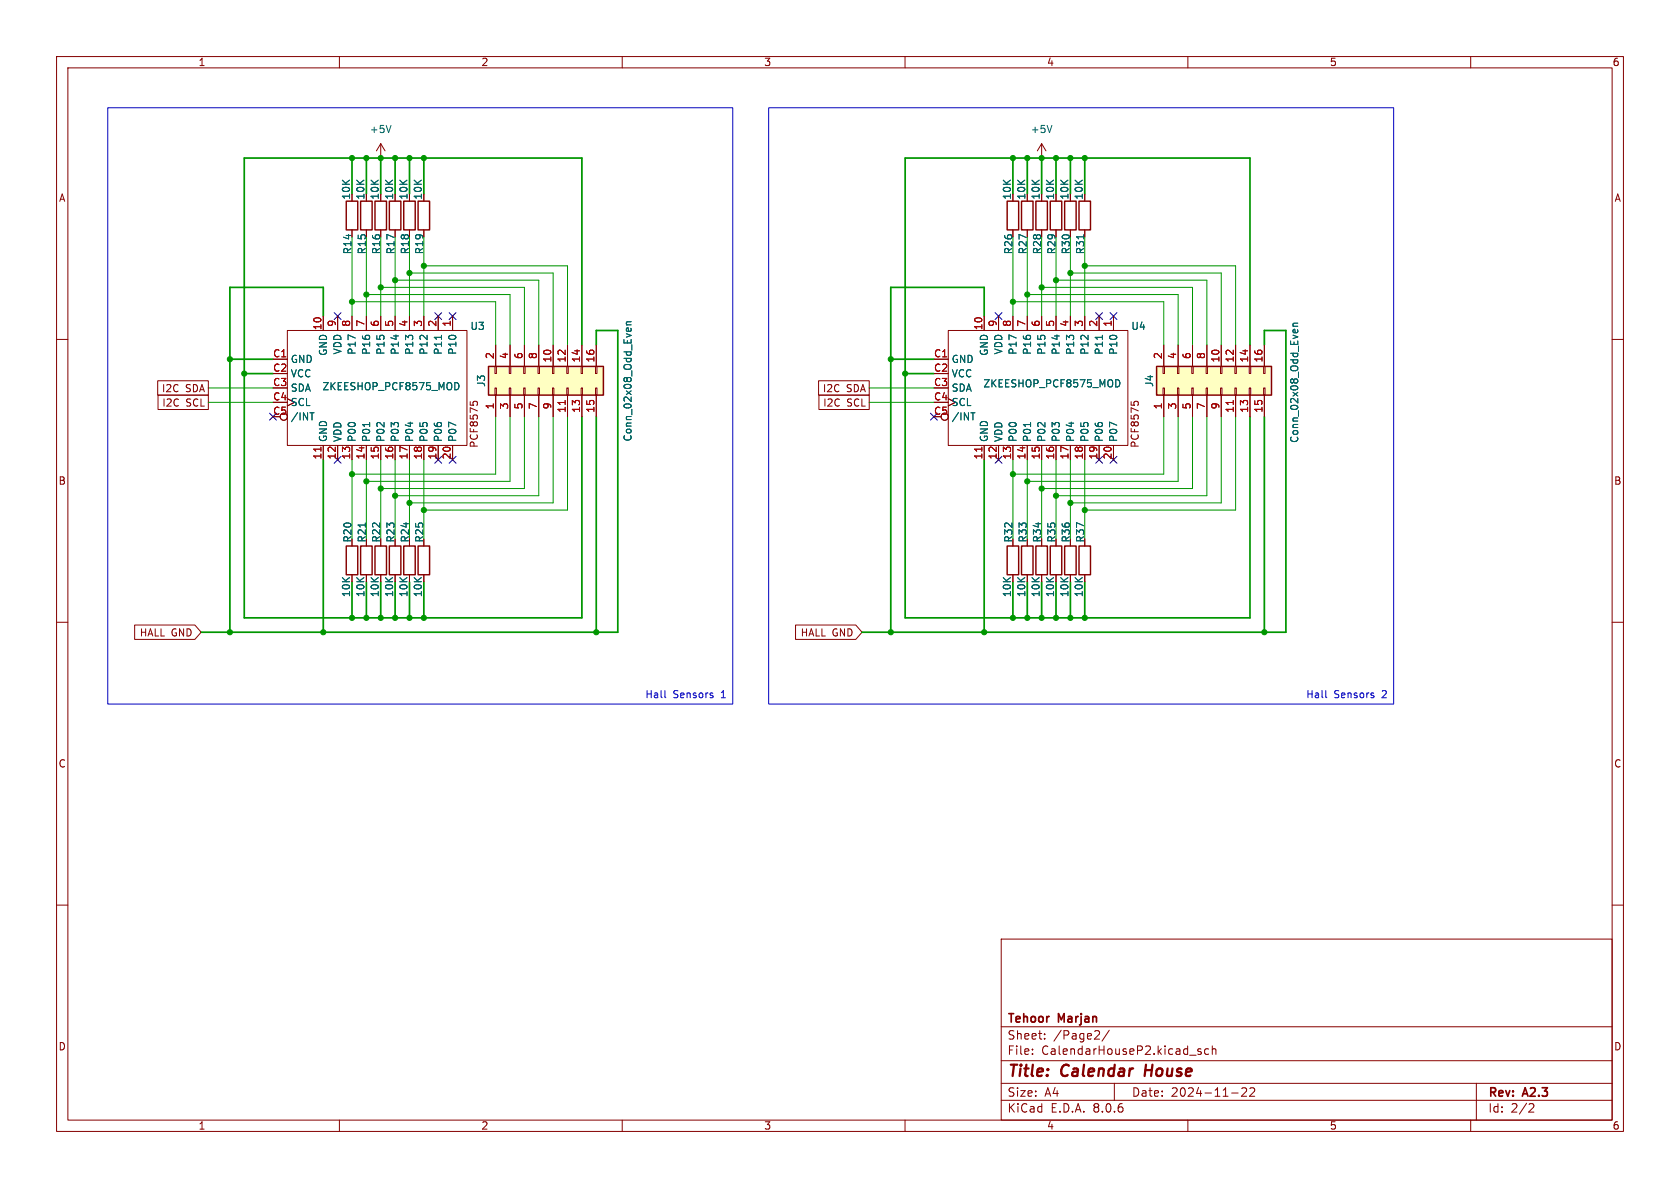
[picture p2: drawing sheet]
<svg xmlns="http://www.w3.org/2000/svg" width="297mm" height="210mm" viewBox="0 0 297 210" stroke-linecap="round" stroke-linejoin="round" font-family="sans-serif">
<g fill="none" stroke="#840000" stroke-width=".18">
<path d="M10 10h277v190h-277zM12 12h273v186h-273zM60 10v2M110 10v2M160 10v2M210 10v2M260 10v2M10 60h2M64.8 40.6v1.3M72.4 40.6v1.3M74.9 40.6v1.3M179.1 40.6v1.3"/>
<path d="M285 60h2M62.2 95.3v1.2M67.3 95.3v1.2M10 110h2M62.2 101.6v1.3M67.3 101.6v1.3M285 110h2M10 160h2M285 160h2M177 166h108v32h-108zM60 198v2M110 198v2"/>
<path d="M160 198v2M177 194.5h108M177 191.5h108M177 187.5h108M177 181.5h108M182.5 186.3v.1M182.5 185.5v.1M184.7 183.6v.1M184.7 182.8v.1M194.3 182.3v.5l-.8 .9h.9M196.1 182.1l-1.3 2M197 191.5v3"/>
<path d="M210 198v2M212.3 185.5l-.3-.1-.3 .2 .1 .2 .5 .2v.3h-.6M213.7 185.5l-.5-.1-.2 .3v.4l.1 .2h.6M214.3 185.5l.2-.1 .4 .1 .1 .9M214.3 184.9v1.5M217.7 193.2h1.2M219.5 192.4l.6-.1 .2 .1 .1 .3-.9 1.1h.9M221 192.4l.5-.1 .2 .1 .1 .3-.9 1.1h.9M260 198v2M261 191.5v6.5M270.5 195.1l.5 .1 .2 .3-1 1.1h1"/>
</g>
<path d="M202.6 188.2l-.3 2" fill="none" stroke="#840000" stroke-width=".4"/>
<path d="M63.8 35.6h2v5h-2zM71.4 35.6h2v5h-2zM73.9 35.6h2v5h-2zM178.1 35.6h2v5h-2zM61.2 96.5h2v5.1h-2zM66.3 96.5h2v5.1h-2z" fill="none" stroke="#840000" stroke-width=".25"/>
<path d="M86.4 64.8h20.3v5.1h-20.3z" fill="#ffffc2"/>
<g fill="none" stroke="#840000" stroke-width=".18">
<path d="M67.3 27.9h.1M67.3 25.4l-.8 1.3M67.3 25.4v2.5M67.3 25.4l.8 1.3M184.1 27.9h.1M184.1 25.4v2.5M184.1 25.4l-.7 1.3M184.1 25.4l.8 1.3M50.8 58.4h31.7v20.3h-31.7zM57.1 55.9v2.5M59.7 55.9v2.5M62.2 40.6v1.3"/>
<path d="M62.2 55.9v2.5M64.8 55.9v2.5M67.3 40.6v1.3M67.3 55.9v2.5M69.8 40.6v1.3M69.8 55.9v2.5M72.4 55.9v2.5M74.9 55.9v2.5M77.5 55.9v2.5M80 55.9v2.5M167.6 58.4h31.8v20.3h-31.8zM174 55.9v2.5"/>
<path d="M176.5 55.9v2.5M179.1 55.9v2.5M181.6 40.6v1.3M181.6 55.9v2.5M184.1 40.6v1.3M184.1 55.9v2.5M186.7 40.6v1.3M186.7 55.9v2.5M189.2 40.6v1.3M189.2 55.9v2.5M191.8 40.6v1.3M191.8 55.9v2.5"/>
<path d="M194.3 55.9v2.5M196.8 55.9v2.5M48.3 63.5h2.5M57.1 78.7v2.6M59.7 78.7v2.6M62.2 78.7v2.6M64.8 78.7v2.6M67.3 78.7v2.6M69.8 78.7v2.6M72.4 78.7v2.6M74.9 78.7v2.6M77.5 78.7v2.6"/>
<path d="M80 78.7v2.6M83.1 71v.6M83.6 71.5v-.3l.3-.3 .4 .2 .1 .4M87.5 68.6h.3v1.3h-.3zM87.5 64.8h.3v1.2h-.3zM87.6 61v3.8M87.6 69.9v3.8M90 68.6h.3v1.3h-.3zM90 64.8h.3v1.2h-.3zM90.2 61v3.8M90.2 69.9v3.8M92.6 68.6h.2v1.3h-.2z"/>
<path d="M92.6 64.8h.2v1.2h-.2zM92.7 61v3.8M92.7 69.9v3.8M95.1 68.6h.3v1.3h-.3zM95.1 64.8h.3v1.2h-.3zM95.2 61v3.8M95.2 69.9v3.8M97.7 68.6h.2v1.3h-.2zM97.7 64.8h.2v1.2h-.2zM97.8 61v3.8M97.8 69.9v3.8M100.2 68.6h.3v1.3h-.3z"/>
<path d="M100.2 64.8h.3v1.2h-.3zM100.3 61v3.8M100.3 69.9v3.8M102.7 68.6h.3v1.3h-.3zM102.7 64.8h.3v1.2h-.3zM102.9 61v3.8M102.9 69.9v3.8M105.3 68.6h.2v1.3h-.2zM105.3 64.8h.2v1.2h-.2zM105.4 61v3.8M105.4 69.9v3.8M165.1 63.5h2.5"/>
<path d="M174 78.7v2.6M176.5 78.7v2.6M179.1 78.7v2.6M181.6 78.7v2.6M184.1 78.7v2.6M186.7 78.7v2.6M189.2 78.7v2.6M191.8 78.7v2.6M194.3 78.7v2.6M196.8 78.7v2.6M200 71v.6M200.5 71.5v-.3l.2-.3 .5 .2v.4"/>
<path d="M64.8 95.3v1.2M69.8 95.3v1.2M72.4 95.3v1.2M74.9 95.3v1.2M179.1 95.3v1.2M181.6 95.3v1.2M184.1 95.3v1.2M186.7 95.3v1.2M189.2 95.3v1.2M191.8 95.3v1.2M64.8 101.6v1.3M69.8 101.6v1.3"/>
<path d="M72.4 101.6v1.3M74.9 101.6v1.3M179.1 101.6v1.3M181.6 101.6v1.3M184.1 101.6v1.3M186.7 101.6v1.3M189.2 101.6v1.3M191.8 101.6v1.3"/>
<circle cx="50.2" cy="73.7" r=".63"/>
<circle cx="167" cy="73.7" r=".63"/>
</g>
<g fill="none" stroke="#840000" stroke-width=".25">
<path d="M61.2 35.6h2v5h-2zM66.3 35.6h2v5h-2zM68.8 35.6h2.1v5h-2.1zM180.6 35.6h2v5h-2zM183.1 35.6h2.1v5h-2.1zM185.7 35.6h2v5h-2zM188.2 35.6h2v5h-2zM190.8 35.6h2v5h-2zM86.4 64.8h20.3v5.1h-20.3zM63.8 96.5h2v5.1h-2zM68.8 96.5h2.1v5.1h-2.1zM71.4 96.5h2v5.1h-2z"/>
<path d="M73.9 96.5h2v5.1h-2zM178.1 96.5h2v5.1h-2zM180.6 96.5h2v5.1h-2zM183.1 96.5h2.1v5.1h-2.1zM185.7 96.5h2v5.1h-2zM188.2 96.5h2v5.1h-2zM190.8 96.5h2v5.1h-2z"/>
</g>
<path d="M56.7 79v.8M99.9 70.8v.7M173.6 79v.8" fill="none" stroke="#a90000" stroke-width=".18"/>
<g fill="none" stroke="#006464" stroke-width=".18">
<path d="M69.1 22.2l-.4 1.2M186 22.2l-.5 1.2M78 59.3v.7M110.7 58.4l.1-.4h.2l.2 .6M110.7 57.4h.9M111.5 58l.1 .4M111.6 56.9h-.8l-.1 .3 .2 .2M191.6 41.5v.7M194.9 59.3v.7M54.8 73h.7M65.3 74.7v.7M80.4 67.6a.64 .64 0 0 1 .7 .7 .64 .64 0 0 1-.7 .6"/>
<path d="M171.6 73h.8M182.2 74.7v.7M197.3 67.1a.64 .64 0 0 1 .7 .7 .64 .64 0 0 1-.7 .6M64.6 92.5v.7"/>
</g>
<path d="M204.5 64.8h20.3v5.1h-20.3z" fill="#ffffc2"/>
<g fill="none" stroke="#840000" stroke-width=".18">
<path d="M57.1 55.9v2.5M59.7 55.9v2.5M62.2 40.6v1.3M62.2 55.9v2.5M64.8 40.6v1.3M64.8 55.9v2.5M67.3 40.6v1.3M67.3 55.9v2.5M69.8 40.6v1.3M69.8 55.9v2.5M72.4 40.6v1.3M72.4 55.9v2.5"/>
<path d="M74.9 40.6v1.3M74.9 55.9v2.5M77.5 55.9v2.5M80 55.9v2.5M174 55.9v2.5M176.5 55.9v2.5M179.1 40.6v1.3M179.1 55.9v2.5M181.6 40.6v1.3M181.6 55.9v2.5M184.1 40.6v1.3M184.1 55.9v2.5"/>
<path d="M186.7 40.6v1.3M186.7 55.9v2.5M189.2 40.6v1.3M189.2 55.9v2.5M191.8 40.6v1.3M191.8 55.9v2.5M194.3 55.9v2.5M196.8 55.9v2.5M27.9 67.3h8.9v2.6h-8.9zM27.9 69.8h8.9v2.6h-8.9zM48.3 63.5h2.5M57.1 78.7v2.6"/>
<path d="M59.7 78.7v2.6M62.2 78.7v2.6M64.8 78.7v2.6M67.3 78.7v2.6M69.8 78.7v2.6M72.4 78.7v2.6M74.9 78.7v2.6M77.5 78.7v2.6M80 78.7v2.6M87.6 61v3.8M87.6 69.9v3.8M90.2 61v3.8"/>
<path d="M90.2 69.9v3.8M92.7 61v3.8M92.7 69.9v3.8M95.2 61v3.8M95.2 69.9v3.8M97.8 61v3.8M97.8 69.9v3.8M100.3 61v3.8M100.3 69.9v3.8M102.9 61v3.8M102.9 69.9v3.8M105.4 61v3.8"/>
<path d="M105.4 69.9v3.8M144.7 67.3h9v2.6h-9zM144.8 69.8h8.9v2.6h-8.9zM165.1 63.5h2.5M174 78.7v2.6M176.5 78.7v2.6M179.1 78.7v2.6M181.6 78.7v2.6M184.1 78.7v2.6M186.7 78.7v2.6M189.2 78.7v2.6M191.8 78.7v2.6"/>
<path d="M194.3 78.7v2.6M196.8 78.7v2.6M205.6 68.6h.3v1.3h-.3zM205.6 64.8h.3v1.2h-.3zM205.7 61v3.8M205.7 69.9v3.8M208.2 68.6h.2v1.3h-.2zM208.2 64.8h.2v1.2h-.2zM208.3 61v3.8M208.3 69.9v3.8M210.7 68.6h.2v1.3h-.2zM210.7 64.8h.2v1.2h-.2z"/>
<path d="M210.8 61v3.8M210.8 69.9v3.8M213.2 68.6h.3v1.3h-.3zM213.2 64.8h.3v1.2h-.3zM213.4 61v3.8M213.4 69.9v3.8M215.8 68.6h.2v1.3h-.2zM215.8 64.8h.2v1.2h-.2zM215.9 61v3.8M215.9 69.9v3.8M218.3 68.6h.3v1.3h-.3zM218.3 64.8h.3v1.2h-.3z"/>
<path d="M218.4 61v3.8M218.4 69.9v3.8M220.9 68.6h.2v1.3h-.2zM220.9 64.8h.2v1.2h-.2zM221 61v3.8M221 69.9v3.8M223.4 68.6h.2v1.3h-.2zM223.4 64.8h.2v1.2h-.2zM223.5 61v3.8M223.5 69.9v3.8M62.2 95.3v1.2M64.8 95.3v1.2"/>
<path d="M67.3 95.3v1.2M69.8 95.3v1.2M72.4 95.3v1.2M74.9 95.3v1.2M179.1 95.3v1.2M181.6 95.3v1.2M184.1 95.3v1.2M186.7 95.3v1.2M189.2 95.3v1.2M191.8 95.3v1.2M23.8 110.5h10.6l1.2 1.3-1.2 1.2h-10.6zM62.2 101.6v1.3"/>
<path d="M64.8 101.6v1.3M67.3 101.6v1.3M69.8 101.6v1.3M72.4 101.6v1.3M74.9 101.6v1.3M140.6 110.5h10.7l1.1 1.3-1.1 1.2h-10.7zM179.1 101.6v1.3M181.6 101.6v1.3M184.1 101.6v1.3M186.7 101.6v1.3M189.2 101.6v1.3M191.8 101.6v1.3"/>
<circle cx="50.2" cy="73.7" r=".63"/>
<circle cx="167" cy="73.7" r=".63"/>
</g>
<path d="M204.5 64.8h20.3v5.1h-20.3z" fill="none" stroke="#840000" stroke-width=".25"/>
<path d="M56.7 79v.8M99.9 70.8v.7M173.6 79v.8M218 70.8v.7" fill="none" stroke="#a90000" stroke-width=".18"/>
<g fill="none" stroke="#006464" stroke-width=".18">
<path d="M78 59.3v.7M110.7 58.4l.1-.4h.2l.2 .6M110.7 57.4h.9M111.5 58l.1 .4M111.6 56.9h-.8l-.1 .3 .2 .2M191.6 41.5v.7M194.9 59.3v.7M228.6 58.6v-.3l.3-.1 .1 .6M228.6 57.7h.8M229.4 58.3v.3M229.4 57.1l-.8 .1v.3l.1 .2M54.8 73h.7"/>
<path d="M65.3 74.7v.7M80.4 67.6a.64 .64 0 0 1 .7 .7 .64 .64 0 0 1-.7 .6M171.6 73h.8M182.2 74.7v.7M197.3 67.1a.64 .64 0 0 1 .7 .7 .64 .64 0 0 1-.7 .6M64.6 92.5v.7"/>
</g>
<path d="M19 19.1h110.5v105.4h-110.5zM135.9 19.1h110.5v105.4h-110.5zM117.5 122.1v1.1l.2 .1M126 123v.3M234.4 122.1v1.1l.2 .1M242.8 123v.3" fill="none" stroke="#0000c2" stroke-width=".18"/>
<g fill="none" stroke="#009600" stroke-width=".3">
<path d="M62.2 27.9v6.4M64.8 27.9v6.4M67.3 27.9v6.4M69.8 27.9v6.4M72.4 27.9v6.4M74.9 27.9v6.4M179.1 27.9v6.4M181.6 27.9v6.4M184.1 27.9v6.4M186.7 27.9v6.4M189.2 27.9v6.4M191.8 27.9v6.4"/>
<path d="M57.1 55.9v-5.1h-16.5v61M174 55.9v-5.1h-16.5v61M40.6 63.5h7.7M43.2 66h5.1M102.9 61v-33.1h-59.7v81.3h59.7v-35.5M105.4 61v-2.6h3.8v53.4h-73.6M105.4 73.7v38.1M157.5 63.5h7.6M160 66h5.1M221 61v-33.1h-61v81.3h61v-35.5M223.5 61v-2.6h3.8v53.4h-74.9M223.5 73.7v38.1"/>
<path d="M57.1 81.3v30.5M174 81.3v30.5M62.2 102.9v6.3M64.8 102.9v6.3M67.3 102.9v6.3M69.8 102.9v6.3M72.4 102.9v6.3M74.9 102.9v6.3M179.1 102.9v6.3M181.6 102.9v6.3M184.1 102.9v6.3M186.7 102.9v6.3"/>
<path d="M189.2 102.9v6.3M191.8 102.9v6.3"/>
</g>
<g fill="none" stroke="#009600" stroke-width=".18">
<path d="M62.2 53.3h25.4v7.7M62.2 41.9v14M64.8 52.1h25.4v8.9M64.8 41.9v14M67.3 50.8h25.4v10.2M67.3 41.9v14M69.8 49.5h25.4v11.5M69.8 41.9v14M72.4 48.3h25.4v12.7M72.4 41.9v14M74.9 47h25.4v14M74.9 41.9v14"/>
<path d="M179.1 53.3h26.6v7.7M179.1 41.9v14M181.6 52.1h26.7v8.9M181.6 41.9v14M184.1 50.8h26.7v10.2M184.1 41.9v14M186.7 49.5h26.7v11.5M186.7 41.9v14M189.2 48.3h26.7v12.7M189.2 41.9v14M191.8 47h26.6v14M191.8 41.9v14"/>
<path d="M36.8 71.1h11.5M36.8 68.6h11.5M87.6 73.7v10.1h-25.4M90.2 73.7v11.4h-25.4M92.7 73.7v12.7h-25.4M95.2 73.7v13.9h-25.4M97.8 73.7v15.2h-25.4M100.3 73.7v16.5h-25.4M153.7 71.1h11.4M153.7 68.6h11.4M205.7 73.7v10.1h-26.6M208.3 73.7v11.4h-26.7"/>
<path d="M210.8 73.7v12.7h-26.7M213.4 73.7v13.9h-26.7M215.9 73.7v15.2h-26.7M218.4 73.7v16.5h-26.6M62.2 81.3v14M64.8 81.3v14M67.3 81.3v14M69.8 81.3v14M72.4 81.3v14M74.9 81.3v14M179.1 81.3v14M181.6 81.3v14"/>
<path d="M184.1 81.3v14M186.7 81.3v14M189.2 81.3v14M191.8 81.3v14"/>
</g>
<g fill="none" stroke="#000084" stroke-width=".18">
<path d="M59.1 55.3l1.2 1.2M60.3 55.3l-1.2 1.2M76.9 55.3l1.2 1.2M78.1 55.3l-1.2 1.2M79.4 55.3l1.2 1.2M80.6 55.3l-1.2 1.2M175.9 55.3l1.2 1.2M177.1 55.3l-1.2 1.2M193.7 55.3l1.2 1.2M194.9 55.3l-1.2 1.2M196.2 55.3l1.3 1.2M197.5 55.3l-1.3 1.2"/>
<path d="M47.7 73.1l1.2 1.2M48.9 73.1l-1.2 1.2M164.5 73.1l1.2 1.2M165.7 73.1l-1.2 1.2M59.1 80.7l1.2 1.2M60.3 80.7l-1.2 1.2M76.9 80.7l1.2 1.2M78.1 80.7l-1.2 1.2M79.4 80.7l1.2 1.2M80.6 80.7l-1.2 1.2M175.9 80.7l1.2 1.2M177.1 80.7l-1.2 1.2"/>
<path d="M193.7 80.7l1.2 1.2M194.9 80.7l-1.2 1.2M196.2 80.7l1.3 1.2M197.5 80.7l-1.3 1.2"/>
</g>
<g fill="#009600" stroke="#009600" stroke-width=".18">
<circle cx="74.9" cy="47" r=".46"/>
<circle cx="69.8" cy="49.5" r=".46"/>
<circle cx="72.4" cy="48.3" r=".46"/>
<circle cx="72.4" cy="27.9" r=".46"/>
<circle cx="69.8" cy="27.9" r=".46"/>
<circle cx="74.9" cy="27.9" r=".46"/>
<circle cx="67.3" cy="27.9" r=".46"/>
<circle cx="64.8" cy="27.9" r=".46"/>
<circle cx="67.3" cy="50.8" r=".46"/>
<circle cx="64.8" cy="52.1" r=".46"/>
<circle cx="62.2" cy="83.8" r=".46"/>
<circle cx="67.3" cy="86.4" r=".46"/>
<circle cx="64.8" cy="85.1" r=".46"/>
<circle cx="43.2" cy="66" r=".46"/>
<circle cx="64.8" cy="109.2" r=".46"/>
<circle cx="67.3" cy="109.2" r=".46"/>
<circle cx="62.2" cy="109.2" r=".46"/>
<circle cx="105.4" cy="111.8" r=".46"/>
<circle cx="57.1" cy="111.8" r=".46"/>
<circle cx="40.6" cy="111.8" r=".46"/>
<circle cx="74.9" cy="109.2" r=".46"/>
<circle cx="40.6" cy="63.5" r=".46"/>
<circle cx="69.8" cy="87.6" r=".46"/>
<circle cx="74.9" cy="90.2" r=".46"/>
<circle cx="62.2" cy="53.3" r=".46"/>
<circle cx="72.4" cy="88.9" r=".46"/>
<circle cx="69.8" cy="109.2" r=".46"/>
<circle cx="72.4" cy="109.2" r=".46"/>
<circle cx="62.2" cy="27.9" r=".46"/>
<circle cx="184.1" cy="27.9" r=".46"/>
<circle cx="186.7" cy="27.9" r=".46"/>
<circle cx="179.1" cy="27.9" r=".46"/>
<circle cx="184.1" cy="50.8" r=".46"/>
<circle cx="181.6" cy="52.1" r=".46"/>
<circle cx="179.1" cy="53.3" r=".46"/>
<circle cx="181.6" cy="27.9" r=".46"/>
<circle cx="160" cy="66" r=".46"/>
<circle cx="179.1" cy="109.2" r=".46"/>
<circle cx="181.6" cy="109.2" r=".46"/>
<circle cx="181.6" cy="85.1" r=".46"/>
<circle cx="179.1" cy="83.8" r=".46"/>
<circle cx="184.1" cy="86.4" r=".46"/>
<circle cx="184.1" cy="109.2" r=".46"/>
<circle cx="186.7" cy="109.2" r=".46"/>
<circle cx="186.7" cy="87.6" r=".46"/>
<circle cx="189.2" cy="48.3" r=".46"/>
<circle cx="186.7" cy="49.5" r=".46"/>
<circle cx="191.8" cy="47" r=".46"/>
<circle cx="191.8" cy="27.9" r=".46"/>
<circle cx="189.2" cy="27.9" r=".46"/>
<circle cx="189.2" cy="109.2" r=".46"/>
<circle cx="191.8" cy="109.2" r=".46"/>
<circle cx="189.2" cy="88.9" r=".46"/>
<circle cx="191.8" cy="90.2" r=".46"/>
<circle cx="157.5" cy="111.8" r=".46"/>
<circle cx="223.5" cy="111.8" r=".46"/>
<circle cx="157.5" cy="63.5" r=".46"/>
<circle cx="174" cy="111.8" r=".46"/>
</g>
<g font-size="2.8" fill="#840000">
<text x="178" y="190.9">Title:</text>
<text x="187.7" y="190.9">Calendar</text>
<text x="203.2" y="190.9">House</text>
</g>
<g font-size="2.1" fill="#840000">
<text x="178" y="184">Sheet:</text>
<text x="178" y="181.2">Tehoor</text>
<text x="186.2" y="184">/Page2/</text>
<text x="187.2" y="181.2">Marjan</text>
<text x="178" y="186.7">File:</text>
<text x="184.1" y="186.7">CalendarHouseP2.kicad_sch</text>
<text x="178" y="196.9">KiCad</text>
<text x="178" y="194.1">Size:</text>
<text x="184.7" y="194.1">A4</text>
<text x="185.7" y="196.9">E.D.A.</text>
<text x="193.3" y="196.9">8.0.6</text>
<text x="200" y="194.1">Date:</text>
<text x="207" y="194.1">2024-11-22</text>
<text x="263" y="194.3">Rev:</text>
<text x="263" y="196.9">Id:</text>
<text x="267.1" y="196.9">2/2</text>
<text x="269.4" y="194.3">A2.3</text>
</g>
<g font-size="1.8" fill="#840000">
<text x="35" y="11.9">1</text>
<text x="85" y="11.9">2</text>
<text x="135" y="11.9">3</text>
<text x="185" y="11.9">4</text>
<text x="235" y="11.9">5</text>
<text x="285" y="11.9">6</text>
<text x="10.3" y="35.9">A</text>
<text x="62.1" y="35.4" transform="rotate(-90 62.1 35.4)">10K</text>
<text x="64.6" y="35.4" transform="rotate(-90 64.6 35.4)">10K</text>
<text x="67.2" y="35.4" transform="rotate(-90 67.2 35.4)">10K</text>
<text x="69.7" y="35.4" transform="rotate(-90 69.7 35.4)">10K</text>
<text x="72.2" y="35.4" transform="rotate(-90 72.2 35.4)">10K</text>
<text x="74.8" y="35.4" transform="rotate(-90 74.8 35.4)">10K</text>
<text x="178.9" y="35.4" transform="rotate(-90 178.9 35.4)">10K</text>
<text x="181.5" y="35.4" transform="rotate(-90 181.5 35.4)">10K</text>
<text x="184" y="35.4" transform="rotate(-90 184 35.4)">10K</text>
<text x="186.5" y="35.4" transform="rotate(-90 186.5 35.4)">10K</text>
<text x="189.1" y="35.4" transform="rotate(-90 189.1 35.4)">10K</text>
<text x="191.6" y="35.4" transform="rotate(-90 191.6 35.4)">10K</text>
<text x="285.3" y="35.9">A</text>
<text x="28.5" y="69.5">I2C</text>
<text x="32.8" y="69.5">SDA</text>
<text x="145.4" y="69.5">I2C</text>
<text x="149.6" y="69.5">SDA</text>
<text x="28.6" y="72.1">I2C</text>
<text x="32.8" y="72.1">SCL</text>
<text x="145.4" y="72.1">I2C</text>
<text x="149.7" y="72.1">SCL</text>
<text x="84.7" y="79.3" transform="rotate(-90 84.7 79.3)">PCF8575</text>
<text x="201.5" y="79.3" transform="rotate(-90 201.5 79.3)">PCF8575</text>
<text x="10.3" y="85.9">B</text>
<text x="285.3" y="85.9">B</text>
<text x="24.6" y="112.7">HALL GND</text>
<text x="141.5" y="112.7">HALL GND</text>
<text x="10.3" y="135.9">C</text>
<text x="285.3" y="135.9">C</text>
<text x="10.3" y="185.9">D</text>
<text x="285.3" y="185.9">D</text>
<text x="35" y="199.9">1</text>
<text x="85" y="199.9">2</text>
<text x="135" y="199.9">3</text>
<text x="185" y="199.9">4</text>
<text x="235" y="199.9">5</text>
<text x="285" y="199.9">6</text>
</g>
<g font-size="1.8" fill="#006464">
<text x="65.3" y="23.7">+5V</text>
<text x="182.1" y="23.7">+5V</text>
<text x="62.3" y="45" transform="rotate(-90 62.3 45)">R14</text>
<text x="64.9" y="45" transform="rotate(-90 64.9 45)">R15</text>
<text x="67.4" y="45" transform="rotate(-90 67.4 45)">R16</text>
<text x="70" y="45" transform="rotate(-90 70 45)">R17</text>
<text x="72.5" y="45" transform="rotate(-90 72.5 45)">R18</text>
<text x="75" y="45" transform="rotate(-90 75 45)">R19</text>
<text x="179.2" y="45" transform="rotate(-90 179.2 45)">R26</text>
<text x="181.7" y="45" transform="rotate(-90 181.7 45)">R27</text>
<text x="184.3" y="45" transform="rotate(-90 184.3 45)">R28</text>
<text x="186.8" y="45" transform="rotate(-90 186.8 45)">R29</text>
<text x="189.3" y="45" transform="rotate(-90 189.3 45)">R30</text>
<text x="191.9" y="45" transform="rotate(-90 191.9 45)">R31</text>
<text x="83.1" y="58.5">U3</text>
<text x="199.9" y="58.5">U4</text>
<text x="51.3" y="64.4">GND</text>
<text x="58" y="63" transform="rotate(-90 58 63)">GND</text>
<text x="60.6" y="62.8" transform="rotate(-90 60.6 62.8)">VDD</text>
<text x="63.1" y="62.8" transform="rotate(-90 63.1 62.8)">P17</text>
<text x="65.6" y="62.8" transform="rotate(-90 65.6 62.8)">P16</text>
<text x="68.2" y="62.8" transform="rotate(-90 68.2 62.8)">P15</text>
<text x="70.7" y="62.8" transform="rotate(-90 70.7 62.8)">P14</text>
<text x="73.3" y="62.8" transform="rotate(-90 73.3 62.8)">P13</text>
<text x="75.8" y="62.8" transform="rotate(-90 75.8 62.8)">P12</text>
<text x="78.3" y="62.8" transform="rotate(-90 78.3 62.8)">P11</text>
<text x="80.9" y="62.8" transform="rotate(-90 80.9 62.8)">P10</text>
<text x="168.1" y="64.4">GND</text>
<text x="174.9" y="63" transform="rotate(-90 174.9 63)">GND</text>
<text x="177.4" y="62.8" transform="rotate(-90 177.4 62.8)">VDD</text>
<text x="179.9" y="62.8" transform="rotate(-90 179.9 62.8)">P17</text>
<text x="182.5" y="62.8" transform="rotate(-90 182.5 62.8)">P16</text>
<text x="185" y="62.8" transform="rotate(-90 185 62.8)">P15</text>
<text x="187.6" y="62.8" transform="rotate(-90 187.6 62.8)">P14</text>
<text x="190.1" y="62.8" transform="rotate(-90 190.1 62.8)">P13</text>
<text x="192.6" y="62.8" transform="rotate(-90 192.6 62.8)">P12</text>
<text x="195.2" y="62.8" transform="rotate(-90 195.2 62.8)">P11</text>
<text x="197.7" y="62.8" transform="rotate(-90 197.7 62.8)">P10</text>
<text x="51.3" y="66.9">VCC</text>
<text x="51.3" y="69.4">SDA</text>
<text x="51.3" y="72">SCL</text>
<text x="56.9" y="69.2">ZKEESHOP_PCF8575_MOD</text>
<text x="86" y="68.5" transform="rotate(-90 86 68.5)">J3</text>
<text x="168.1" y="66.9">VCC</text>
<text x="168.1" y="69.4">SDA</text>
<text x="168.1" y="72">SCL</text>
<text x="173.7" y="68.7">ZKEESHOP_PCF8575_MOD</text>
<text x="204.1" y="68.5" transform="rotate(-90 204.1 68.5)">J4</text>
<text x="51.3" y="74.5">/INT</text>
<text x="168.1" y="74.5">/INT</text>
<text x="58" y="78.2" transform="rotate(-90 58 78.2)">GND</text>
<text x="60.6" y="78.2" transform="rotate(-90 60.6 78.2)">VDD</text>
<text x="63.1" y="78.2" transform="rotate(-90 63.1 78.2)">P00</text>
<text x="65.6" y="78.2" transform="rotate(-90 65.6 78.2)">P01</text>
<text x="68.2" y="78.2" transform="rotate(-90 68.2 78.2)">P02</text>
<text x="70.7" y="78.2" transform="rotate(-90 70.7 78.2)">P03</text>
<text x="73.3" y="78.2" transform="rotate(-90 73.3 78.2)">P04</text>
<text x="75.8" y="78.2" transform="rotate(-90 75.8 78.2)">P05</text>
<text x="78.3" y="78.2" transform="rotate(-90 78.3 78.2)">P06</text>
<text x="80.9" y="78.2" transform="rotate(-90 80.9 78.2)">P07</text>
<text x="111.9" y="78.1" transform="rotate(-90 111.9 78.1)">Conn_02x08_Odd_Even</text>
<text x="174.9" y="78.2" transform="rotate(-90 174.9 78.2)">GND</text>
<text x="177.4" y="78.2" transform="rotate(-90 177.4 78.2)">VDD</text>
<text x="179.9" y="78.2" transform="rotate(-90 179.9 78.2)">P00</text>
<text x="182.5" y="78.2" transform="rotate(-90 182.5 78.2)">P01</text>
<text x="185" y="78.2" transform="rotate(-90 185 78.2)">P02</text>
<text x="187.6" y="78.2" transform="rotate(-90 187.6 78.2)">P03</text>
<text x="190.1" y="78.2" transform="rotate(-90 190.1 78.2)">P04</text>
<text x="192.6" y="78.2" transform="rotate(-90 192.6 78.2)">P05</text>
<text x="195.2" y="78.2" transform="rotate(-90 195.2 78.2)">P06</text>
<text x="197.7" y="78.2" transform="rotate(-90 197.7 78.2)">P07</text>
<text x="229.7" y="78.4" transform="rotate(-90 229.7 78.4)">Conn_02x08_Odd_Even</text>
<text x="62.3" y="96" transform="rotate(-90 62.3 96)">R20</text>
<text x="64.9" y="96" transform="rotate(-90 64.9 96)">R21</text>
<text x="67.4" y="96" transform="rotate(-90 67.4 96)">R22</text>
<text x="70" y="96" transform="rotate(-90 70 96)">R23</text>
<text x="72.5" y="96" transform="rotate(-90 72.5 96)">R24</text>
<text x="75" y="96" transform="rotate(-90 75 96)">R25</text>
<text x="179.2" y="96" transform="rotate(-90 179.2 96)">R32</text>
<text x="181.7" y="96" transform="rotate(-90 181.7 96)">R33</text>
<text x="184.3" y="96" transform="rotate(-90 184.3 96)">R34</text>
<text x="186.8" y="96" transform="rotate(-90 186.8 96)">R35</text>
<text x="189.3" y="96" transform="rotate(-90 189.3 96)">R36</text>
<text x="191.9" y="96" transform="rotate(-90 191.9 96)">R37</text>
<text x="62.1" y="105.7" transform="rotate(-90 62.1 105.7)">10K</text>
<text x="64.6" y="105.7" transform="rotate(-90 64.6 105.7)">10K</text>
<text x="67.2" y="105.7" transform="rotate(-90 67.2 105.7)">10K</text>
<text x="69.7" y="105.7" transform="rotate(-90 69.7 105.7)">10K</text>
<text x="72.2" y="105.7" transform="rotate(-90 72.2 105.7)">10K</text>
<text x="74.8" y="105.7" transform="rotate(-90 74.8 105.7)">10K</text>
<text x="178.9" y="105.7" transform="rotate(-90 178.9 105.7)">10K</text>
<text x="181.5" y="105.7" transform="rotate(-90 181.5 105.7)">10K</text>
<text x="184" y="105.7" transform="rotate(-90 184 105.7)">10K</text>
<text x="186.5" y="105.7" transform="rotate(-90 186.5 105.7)">10K</text>
<text x="189.1" y="105.7" transform="rotate(-90 189.1 105.7)">10K</text>
<text x="191.6" y="105.7" transform="rotate(-90 191.6 105.7)">10K</text>
</g>
<g font-size="1.8" fill="#a90000">
<text x="56.9" y="58.5" transform="rotate(-90 56.9 58.5)">10</text>
<text x="59.4" y="57.9" transform="rotate(-90 59.4 57.9)">9</text>
<text x="62" y="57.9" transform="rotate(-90 62 57.9)">8</text>
<text x="64.5" y="57.9" transform="rotate(-90 64.5 57.9)">7</text>
<text x="67.1" y="57.9" transform="rotate(-90 67.1 57.9)">6</text>
<text x="69.6" y="57.9" transform="rotate(-90 69.6 57.9)">5</text>
<text x="72.1" y="57.9" transform="rotate(-90 72.1 57.9)">4</text>
<text x="74.7" y="57.9" transform="rotate(-90 74.7 57.9)">3</text>
<text x="77.2" y="57.9" transform="rotate(-90 77.2 57.9)">2</text>
<text x="79.8" y="57.9" transform="rotate(-90 79.8 57.9)">1</text>
<text x="173.7" y="58.5" transform="rotate(-90 173.7 58.5)">10</text>
<text x="176.3" y="57.9" transform="rotate(-90 176.3 57.9)">9</text>
<text x="178.8" y="57.9" transform="rotate(-90 178.8 57.9)">8</text>
<text x="181.4" y="57.9" transform="rotate(-90 181.4 57.9)">7</text>
<text x="183.9" y="57.9" transform="rotate(-90 183.9 57.9)">6</text>
<text x="186.4" y="57.9" transform="rotate(-90 186.4 57.9)">5</text>
<text x="189" y="57.9" transform="rotate(-90 189 57.9)">4</text>
<text x="191.5" y="57.9" transform="rotate(-90 191.5 57.9)">3</text>
<text x="194.1" y="57.9" transform="rotate(-90 194.1 57.9)">2</text>
<text x="196.6" y="57.9" transform="rotate(-90 196.6 57.9)">1</text>
<text x="48.2" y="63.2">C1</text>
<text x="48.2" y="65.8">C2</text>
<text x="87.4" y="63.6" transform="rotate(-90 87.4 63.6)">2</text>
<text x="89.9" y="63.6" transform="rotate(-90 89.9 63.6)">4</text>
<text x="92.5" y="63.6" transform="rotate(-90 92.5 63.6)">6</text>
<text x="95" y="63.6" transform="rotate(-90 95 63.6)">8</text>
<text x="97.5" y="64.2" transform="rotate(-90 97.5 64.2)">10</text>
<text x="100.1" y="64.2" transform="rotate(-90 100.1 64.2)">12</text>
<text x="102.6" y="64.2" transform="rotate(-90 102.6 64.2)">14</text>
<text x="105.2" y="64.2" transform="rotate(-90 105.2 64.2)">16</text>
<text x="165" y="63.2">C1</text>
<text x="165" y="65.8">C2</text>
<text x="205.5" y="63.6" transform="rotate(-90 205.5 63.6)">2</text>
<text x="208" y="63.6" transform="rotate(-90 208 63.6)">4</text>
<text x="210.6" y="63.6" transform="rotate(-90 210.6 63.6)">6</text>
<text x="213.1" y="63.6" transform="rotate(-90 213.1 63.6)">8</text>
<text x="215.6" y="64.2" transform="rotate(-90 215.6 64.2)">10</text>
<text x="218.2" y="64.2" transform="rotate(-90 218.2 64.2)">12</text>
<text x="220.7" y="64.2" transform="rotate(-90 220.7 64.2)">14</text>
<text x="223.3" y="64.2" transform="rotate(-90 223.3 64.2)">16</text>
<text x="48.2" y="68.3">C3</text>
<text x="48.2" y="70.9">C4</text>
<text x="165" y="68.3">C3</text>
<text x="165" y="70.9">C4</text>
<text x="48.2" y="73.4">C5</text>
<text x="87.4" y="72.5" transform="rotate(-90 87.4 72.5)">1</text>
<text x="89.9" y="72.5" transform="rotate(-90 89.9 72.5)">3</text>
<text x="92.5" y="72.5" transform="rotate(-90 92.5 72.5)">5</text>
<text x="95" y="72.5" transform="rotate(-90 95 72.5)">7</text>
<text x="97.5" y="72.5" transform="rotate(-90 97.5 72.5)">9</text>
<text x="100.1" y="73.1" transform="rotate(-90 100.1 73.1)">11</text>
<text x="102.6" y="73.1" transform="rotate(-90 102.6 73.1)">13</text>
<text x="105.2" y="73.1" transform="rotate(-90 105.2 73.1)">15</text>
<text x="165" y="73.4">C5</text>
<text x="205.5" y="72.5" transform="rotate(-90 205.5 72.5)">1</text>
<text x="208" y="72.5" transform="rotate(-90 208 72.5)">3</text>
<text x="210.6" y="72.5" transform="rotate(-90 210.6 72.5)">5</text>
<text x="213.1" y="72.5" transform="rotate(-90 213.1 72.5)">7</text>
<text x="215.6" y="72.5" transform="rotate(-90 215.6 72.5)">9</text>
<text x="218.2" y="73.1" transform="rotate(-90 218.2 73.1)">11</text>
<text x="220.7" y="73.1" transform="rotate(-90 220.7 73.1)">13</text>
<text x="223.3" y="73.1" transform="rotate(-90 223.3 73.1)">15</text>
<text x="56.9" y="81.3" transform="rotate(-90 56.9 81.3)">11</text>
<text x="59.4" y="81.3" transform="rotate(-90 59.4 81.3)">12</text>
<text x="62" y="81.3" transform="rotate(-90 62 81.3)">13</text>
<text x="64.5" y="81.3" transform="rotate(-90 64.5 81.3)">14</text>
<text x="67.1" y="81.3" transform="rotate(-90 67.1 81.3)">15</text>
<text x="69.6" y="81.3" transform="rotate(-90 69.6 81.3)">16</text>
<text x="72.1" y="81.3" transform="rotate(-90 72.1 81.3)">17</text>
<text x="74.7" y="81.3" transform="rotate(-90 74.7 81.3)">18</text>
<text x="77.2" y="81.3" transform="rotate(-90 77.2 81.3)">19</text>
<text x="79.8" y="81.3" transform="rotate(-90 79.8 81.3)">20</text>
<text x="173.7" y="81.3" transform="rotate(-90 173.7 81.3)">11</text>
<text x="176.3" y="81.3" transform="rotate(-90 176.3 81.3)">12</text>
<text x="178.8" y="81.3" transform="rotate(-90 178.8 81.3)">13</text>
<text x="181.4" y="81.3" transform="rotate(-90 181.4 81.3)">14</text>
<text x="183.9" y="81.3" transform="rotate(-90 183.9 81.3)">15</text>
<text x="186.4" y="81.3" transform="rotate(-90 186.4 81.3)">16</text>
<text x="189" y="81.3" transform="rotate(-90 189 81.3)">17</text>
<text x="191.5" y="81.3" transform="rotate(-90 191.5 81.3)">18</text>
<text x="194.1" y="81.3" transform="rotate(-90 194.1 81.3)">19</text>
<text x="196.6" y="81.3" transform="rotate(-90 196.6 81.3)">20</text>
</g>
<g font-size="1.8" fill="#0000c2">
<text x="114" y="123.5">Hall</text>
<text x="119" y="123.5">Sensors</text>
<text x="127.6" y="123.5">1</text>
<text x="230.8" y="123.5">Hall</text>
<text x="235.8" y="123.5">Sensors</text>
<text x="244.4" y="123.5">2</text>
</g>
</svg>
